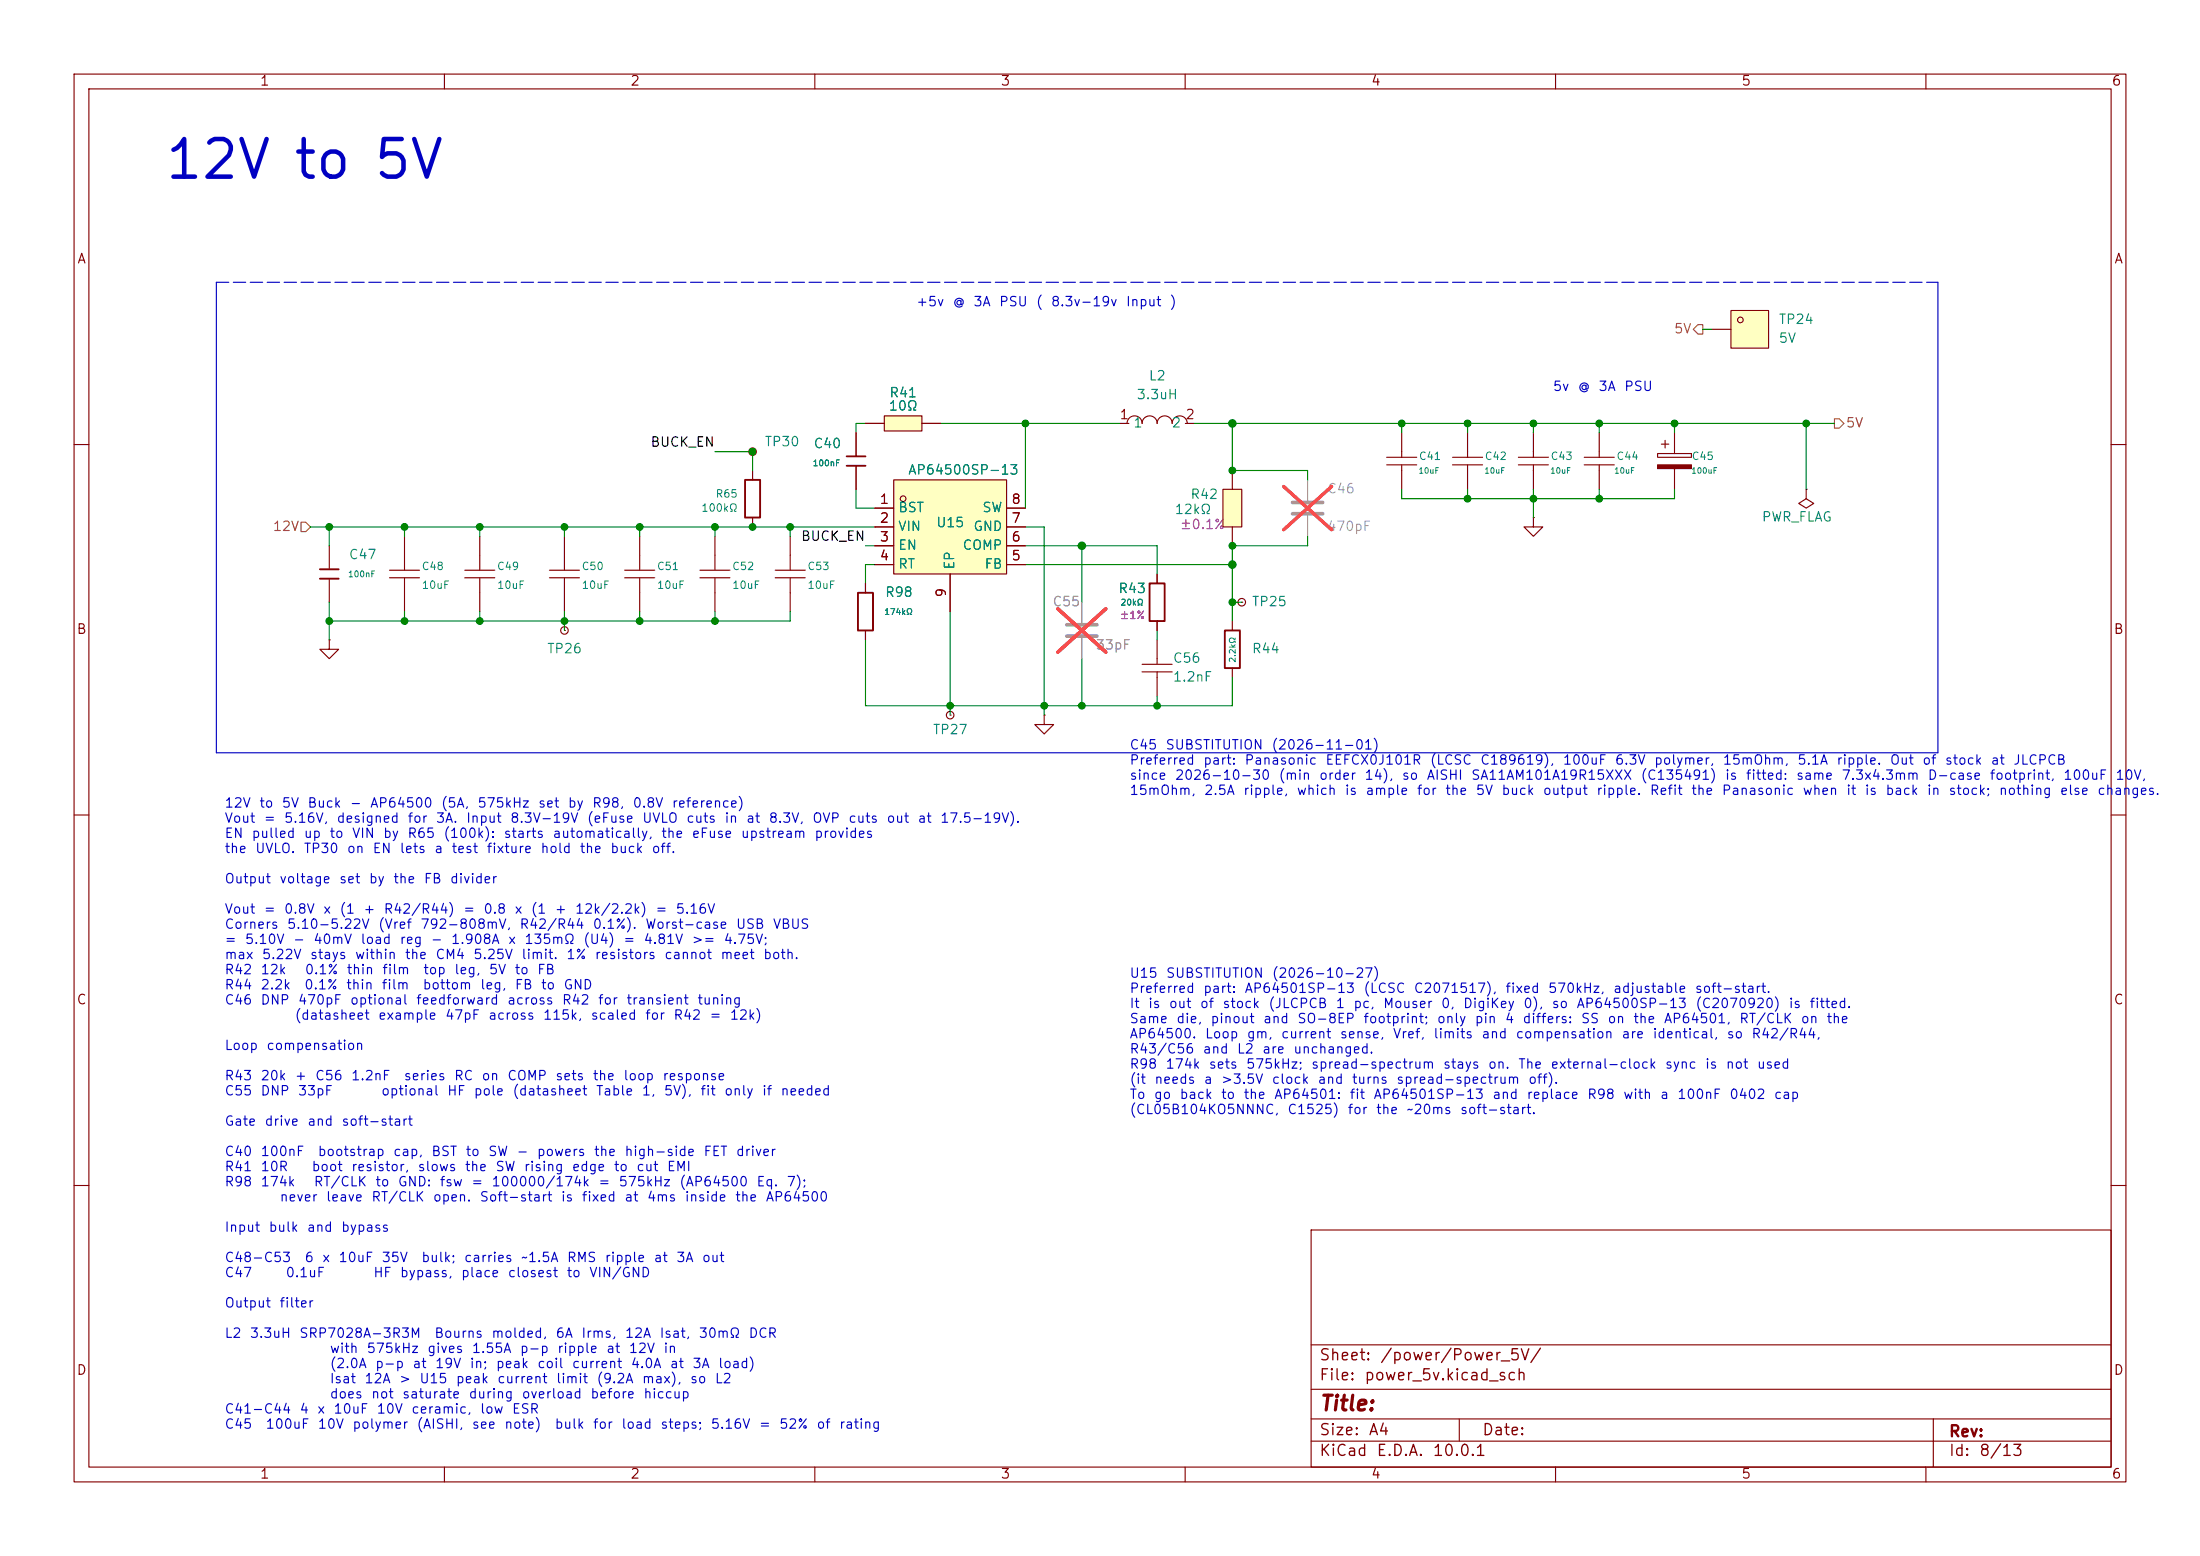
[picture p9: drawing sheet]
<svg xmlns="http://www.w3.org/2000/svg" width="297mm" height="210mm" viewBox="0 0 297 210" stroke-linecap="round" stroke-linejoin="round" font-family="sans-serif">
<g fill="none" stroke="#840000" stroke-width=".15">
<path d="M10 10h277v190h-277zM12 12h273v186h-273zM60 10v2M110 10v2M160 10v2M210 10v2M260 10v2M10 60h2M285 60h2M10 110h2M285 110h2M10 160h2"/>
<path d="M177 166h108v32h-108zM285 160h2M60 198v2M110 198v2M160 198v2M177 194.5h108M177 191.5h108M177 187.5h108M177 181.5h108M197 191.5v3M210 198v2M260 198v2"/>
<path d="M261 191.5v6.5"/>
</g>
<path d="M119.4 56.1h5.1v2.1h-5.1z" fill="#ffffc2"/>
<g fill="none" stroke="#840000" stroke-width=".15">
<path d="M116.8 57.2h2.6M119.4 56.1h5.1v2.1h-5.1zM124.5 57.2h2.5M189.2 58.4v3.3M198.1 58.4v3.3M52.6 78h4M52.6 77h4M54.6 72.4v4.6M54.6 78v4.6M74.2 78h4M74.2 77h4M76.2 72.4v4.6"/>
<path d="M76.2 78v4.6M156.2 77.5v1.2M187.2 62.7h4.1M187.2 61.7h4.1M189.2 62.7v3.3M196.1 62.7h4M196.1 61.7h4M198.1 62.7v3.3M207 69.9v1.2h1.3l-1.3 1.3-1.3-1.3h1.3M207 69.9h.1M141 96.5v1.3h1.2l-1.2 1.3-1.3-1.3h1.3M141 96.5h.1"/>
<path d="M154.2 90.7h4M154.2 89.7h4M156.2 83.8v1.3M156.2 86.4v3.3M156.2 90.7v3.3M166.4 83.8v1.3M166.4 90.2v1.2M167.6 81.3h.1"/>
<circle cx="167.6" cy="81.3" r=".51"/>
</g>
<path d="M174.5 67.8h4.1M174.5 69.3h4.1M144 84.3h4.1M144 85.9h4.1" fill="none" stroke="#a1a1a1" stroke-width=".51"/>
<path d="M176.5 64.8v2.8M176.5 69.6v2.8M146 81.3v2.8M146 86.1v2.8" fill="none" stroke="#a1a1a1" stroke-width=".15"/>
<path d="M173.3 65.7l6.5 5.8M179.8 65.7l-6.5 5.8M142.8 82.2l6.5 5.8M149.3 82.2l-6.5 5.8" fill="none" stroke="#ff2626" stroke-width=".46"/>
<path d="M155.2 78.7h2v5.1h-2zM165.4 85.1h2v5.1h-2z" fill="none" stroke="#840000" stroke-width=".25"/>
<path d="M165.1 66h2.5v5.1h-2.5z" fill="#ffffc2"/>
<g fill="none" stroke="#840000" stroke-width=".15">
<path d="M165.1 66h2.5v5.1h-2.5zM166.4 63.5v2.5M166.4 71.1v2.6M44.4 86.4v1.2h1.3l-1.3 1.3-1.2-1.3h1.2M44.4 86.4h.1M76.2 85.1h.1M128.3 96.5h.1"/>
<circle cx="76.2" cy="85.1" r=".51"/>
<circle cx="128.3" cy="96.5" r=".51"/>
</g>
<path d="M233.7 41.9h5.1v5.1h-5.1z" fill="#ffffc2"/>
<g fill="none" stroke="#840000" stroke-width=".15">
<path d="M115.6 58.4v3.2M151.1 57.2h1.3M152.2 57.1a1.02 1.02 0 0 1 1-1 1.02 1.02 0 0 1 1 1.1M154.2 57.1a1.02 1.02 0 0 1 1-1 1.02 1.02 0 0 1 1 1.1M156.2 57.1a1.02 1.02 0 0 1 1-1 1.02 1.02 0 0 1 1 1.1M158.2 57.1a1.02 1.02 0 0 1 1.1-1 1.02 1.02 0 0 1 1 1.1M160 57.2h1.3M231.1 44.5h2.6M233.7 41.9h5.1v5.1h-5.1zM115.6 62.9v3.1M116.8 78.7v1.3M243.8 66v1.3l1.1 .6-1.1 .7-1-.7 1-.6"/>
<path d="M243.8 66h.1M116.8 85.1v1.3"/>
<circle cx="235" cy="43.2" r=".38"/>
</g>
<path d="M114.3 61.6h2.5M114.3 62.9h2.5M115.8 80h2.1v5.1h-2.1z" fill="none" stroke="#840000" stroke-width=".25"/>
<path d="M120.6 64.8h15.3v12.7h-15.3z" fill="#ffffc2"/>
<g fill="none" stroke="#840000" stroke-width=".15">
<path d="M115.6 58.4v3.2M116.8 57.2h2.6M124.5 57.2h2.5M207 58.4v3.3M215.9 58.4v3.3M224.3 59.9h1M224.8 59.4v1.1M226.1 58.4v2.8M44.4 73.7v3.1M44.4 78.1v3.2M62.7 78h4.1M62.7 77h4.1"/>
<path d="M64.8 72.4v4.6M64.8 78v4.6M84.3 78h4.1M84.3 77h4.1M86.4 72.4v4.6M86.4 78v4.6M94.5 78h4M94.5 77h4M96.5 72.4v4.6M96.5 78v4.6M101.6 61h.1M101.6 63.5v1.3"/>
<path d="M101.6 69.9v1.2M104.7 78h4M104.7 77h4M106.7 72.4v4.6M106.7 78v4.6M115.6 62.9v3.1M116.8 78.7v1.3M118.1 68.6h2.5M118.1 71.1h2.5M118.1 73.7h2.5M118.1 76.2h2.5M120.6 64.8h15.3v12.7h-15.3z"/>
<path d="M128.3 77.5v5.1M135.9 68.6h2.5M135.9 71.1h2.5M135.9 73.7h2.5M135.9 76.2h2.5M156.2 77.5v1.2M205 62.7h4M205 61.7h4M207 62.7v3.3M213.9 62.7h4M213.9 61.7h4M215.9 62.7v3.3"/>
<path d="M223.8 61.2h4.5v.5h-4.5zM226.1 63.2v2.8M116.8 85.1v1.3M156.2 83.8v1.3"/>
<circle cx="101.6" cy="61" r=".51"/>
<circle cx="121.9" cy="67.3" r=".38"/>
</g>
<path d="M43.2 76.8h2.5M43.2 78.1h2.5M100.6 64.8h2v5.1h-2z" fill="none" stroke="#840000" stroke-width=".25"/>
<path d="M223.8 62.7h4.5v.5h-4.5z" fill="#840000" stroke="#840000" stroke-width=".15"/>
<path d="M229.2 43.8h.7v1.3h-.7l-.6-.6zM247.6 56.5h.7l.6 .7-.6 .6h-.7zM40.6 70.5h.7l.6 .6-.6 .7h-.7z" fill="none" stroke="#848400" stroke-width=".15"/>
<path d="M29.2 38.1v63.5h232.4v-63.5" fill="none" stroke="#0000c2" stroke-width=".15"/>
<path d="M29.2 38.1h232.4" fill="none" stroke="#0000c2" stroke-width=".15" stroke-dasharray="1.7 .6"/>
<g fill="none" stroke="#008400" stroke-width=".15">
<path d="M116.8 57.2h-1.2v1.2M127 57.2h24.1M138.4 57.2v11.4M161.3 57.2h86.3M166.4 57.2v6.3h10.1v1.3M189.2 57.2v1.2M198.1 57.2v1.2M207 57.2v1.2M215.9 57.2v1.2M226.1 57.2v1.2M229.9 44.5h1.2M243.8 57.2v8.8"/>
<path d="M41.9 71.1h76.2M44.4 71.1v2.6M54.6 71.1v1.3M64.8 71.1v1.3M76.2 71.1v1.3M86.4 71.1v1.3M96.5 71.1v1.3M96.5 61h5.1v2.5M106.7 71.1v1.3M115.6 66v2.6h2.5M116.8 73.7h1.3M118.1 76.2h-1.3v2.5"/>
<path d="M138.4 73.7h17.8v3.8M138.4 71.1h2.6v25.4M138.4 76.2h28M146 73.7v7.6M176.5 72.4v1.3h-10.1v10.1M189.2 66v1.3h36.9v-1.3M198.1 66v1.3M207 66v3.9M215.9 66v1.3M44.4 81.3v5.1M54.6 82.6v1.2M64.8 82.6v1.2"/>
<path d="M76.2 82.6v2.5M86.4 82.6v1.2M96.5 82.6v1.2M106.7 82.6v1.2h-62.3M116.8 86.4v8.9h49.6v-3.9M128.3 82.6v13.9M146 88.9v6.4M156.2 85.1v1.3M156.2 94v1.3M166.4 81.3h1.2"/>
</g>
<path d="M146 81.3v2.8M146 86.1v2.8" fill="none" stroke="#a1a1a1" stroke-width=".15"/>
<path d="M142.8 82.2l6.5 5.8M149.3 82.2l-6.5 5.8" fill="none" stroke="#ff2626" stroke-width=".46"/>
<g fill="#008400" stroke="#008400" stroke-width=".14">
<circle cx="128.3" cy="95.3" r=".46"/>
<circle cx="76.2" cy="83.8" r=".46"/>
<circle cx="86.4" cy="83.8" r=".46"/>
<circle cx="76.2" cy="71.1" r=".46"/>
<circle cx="64.8" cy="71.1" r=".46"/>
<circle cx="64.8" cy="83.8" r=".46"/>
<circle cx="54.6" cy="83.8" r=".46"/>
<circle cx="96.5" cy="83.8" r=".46"/>
<circle cx="44.4" cy="83.8" r=".46"/>
<circle cx="141" cy="95.3" r=".46"/>
<circle cx="156.2" cy="95.3" r=".46"/>
<circle cx="146" cy="95.3" r=".46"/>
<circle cx="166.4" cy="76.2" r=".51"/>
<circle cx="166.4" cy="81.3" r=".46"/>
<circle cx="146.1" cy="73.7" r=".51"/>
<circle cx="54.6" cy="71.1" r=".46"/>
<circle cx="44.4" cy="71.1" r=".46"/>
<circle cx="101.6" cy="71.1" r=".46"/>
<circle cx="106.7" cy="71.1" r=".46"/>
<circle cx="101.6" cy="61" r=".46"/>
<circle cx="96.5" cy="71.1" r=".46"/>
<circle cx="86.4" cy="71.1" r=".46"/>
<circle cx="138.4" cy="57.2" r=".46"/>
<circle cx="243.8" cy="57.2" r=".46"/>
<circle cx="226.1" cy="57.2" r=".46"/>
<circle cx="215.9" cy="57.2" r=".46"/>
<circle cx="207" cy="57.2" r=".46"/>
<circle cx="215.9" cy="67.3" r=".46"/>
<circle cx="189.2" cy="57.2" r=".46"/>
<circle cx="198.1" cy="57.2" r=".46"/>
<circle cx="166.4" cy="73.7" r=".46"/>
<circle cx="207" cy="67.3" r=".46"/>
<circle cx="198.1" cy="67.3" r=".46"/>
<circle cx="166.4" cy="57.2" r=".51"/>
<circle cx="166.4" cy="63.5" r=".46"/>
</g>
<text font-size="5.1" fill="#0000c2" x="21.9" y="25.4">12V to 5V</text>
<text font-size="2" fill="#840000" x="178" y="190.9">Title:</text>
<g font-size="1.5" fill="#840000">
<text x="178" y="184">Sheet:</text>
<text x="186.2" y="184">/power/Power_5V/</text>
<text x="178" y="186.7">File:</text>
<text x="184.1" y="186.7">power_5v.kicad_sch</text>
<text x="178" y="196.9">KiCad</text>
<text x="178" y="194.1">Size:</text>
<text x="184.7" y="194.1">A4</text>
<text x="185.7" y="196.9">E.D.A.</text>
<text x="193.3" y="196.9">10.0.1</text>
<text x="200" y="194.1">Date:</text>
<text x="263" y="194.3">Rev:</text>
<text x="263" y="196.9">Id:</text>
<text x="267.1" y="196.9">8/13</text>
</g>
<g font-size="1.3" fill="#840000">
<text x="35" y="11.9">1</text>
<text x="85" y="11.9">2</text>
<text x="135" y="11.9">3</text>
<text x="185" y="11.9">4</text>
<text x="235" y="11.9">5</text>
<text x="285" y="11.9">6</text>
<text x="10.3" y="35.9">A</text>
<text x="285.3" y="35.9">A</text>
<text x="151.1" y="56.9">1</text>
<text x="159.9" y="56.9">2</text>
<text x="118.7" y="68.3">1</text>
<text x="118.7" y="70.9">2</text>
<text x="136.5" y="70.9">7</text>
<text x="136.5" y="68.3">8</text>
<text x="118.7" y="73.4">3</text>
<text x="118.7" y="75.9">4</text>
<text x="136.5" y="75.9">5</text>
<text x="136.5" y="73.4">6</text>
<text x="128" y="80.7" transform="rotate(-90 128 80.7)">9</text>
<text x="10.3" y="85.9">B</text>
<text x="285.3" y="85.9">B</text>
<text x="10.3" y="135.9">C</text>
<text x="285.3" y="135.9">C</text>
<text x="10.3" y="185.9">D</text>
<text x="285.3" y="185.9">D</text>
<text x="35" y="199.9">1</text>
<text x="85" y="199.9">2</text>
<text x="135" y="199.9">3</text>
<text x="185" y="199.9">4</text>
<text x="235" y="199.9">5</text>
<text x="285" y="199.9">6</text>
</g>
<g font-size="1.3" fill="#0000c2">
<text x="123.6" y="41.7">+5v</text>
<text x="128.5" y="41.7">@</text>
<text x="131.3" y="41.7">3A</text>
<text x="134.8" y="41.7">PSU</text>
<text x="139.8" y="41.7">(</text>
<text x="141.8" y="41.7">8.3v-19v</text>
<text x="151.9" y="41.7">Input</text>
<text x="157.9" y="41.7">)</text>
<text x="209.5" y="53.1">5v</text>
<text x="212.9" y="53.1">@</text>
<text x="215.7" y="53.1">3A</text>
<text x="219.2" y="53.1">PSU</text>
<text x="152.4" y="101.5">C45</text>
<text x="157.3" y="101.5">SUBSTITUTION</text>
<text x="171.6" y="101.5">(2026-11-01)</text>
<text x="152.4" y="103.5">Preferred</text>
<text x="152.4" y="105.6">since</text>
<text x="152.4" y="107.6">15mOhm,</text>
<text x="158.5" y="105.6">2026-10-30</text>
<text x="162.3" y="103.5">part:</text>
<text x="162.5" y="107.6">2.5A</text>
<text x="167.7" y="107.6">ripple,</text>
<text x="167.9" y="103.5">Panasonic</text>
<text x="172.5" y="105.6">(min</text>
<text x="175" y="107.6">which</text>
<text x="178" y="105.6">order</text>
<text x="178.8" y="103.5">EEFCX0J101R</text>
<text x="181.5" y="107.6">is</text>
<text x="184.1" y="105.6">14),</text>
<text x="184.3" y="107.6">ample</text>
<text x="189.2" y="105.6">so</text>
<text x="191.2" y="107.6">for</text>
<text x="192.5" y="105.6">AISHI</text>
<text x="192.9" y="103.5">(LCSC</text>
<text x="195" y="107.6">the</text>
<text x="198.5" y="105.6">SA11AM101A19R15XXX</text>
<text x="199.1" y="107.6">5V</text>
<text x="199.7" y="103.5">C189619),</text>
<text x="202.6" y="107.6">buck</text>
<text x="208.2" y="107.6">output</text>
<text x="210.9" y="103.5">100uF</text>
<text x="215.4" y="107.6">ripple.</text>
<text x="217.9" y="103.5">6.3V</text>
<text x="221.4" y="105.6">(C135491)</text>
<text x="222.6" y="107.6">Refit</text>
<text x="223.2" y="103.5">polymer,</text>
<text x="228.2" y="107.6">the</text>
<text x="232.4" y="107.6">Panasonic</text>
<text x="232.5" y="103.5">15mOhm,</text>
<text x="232.8" y="105.6">is</text>
<text x="235.6" y="105.6">fitted:</text>
<text x="242.4" y="105.6">same</text>
<text x="242.5" y="103.5">5.1A</text>
<text x="243.3" y="107.6">when</text>
<text x="247.8" y="103.5">ripple.</text>
<text x="248.5" y="105.6">7.3x4.3mm</text>
<text x="249.1" y="107.6">it</text>
<text x="251.6" y="107.6">is</text>
<text x="254.5" y="107.6">back</text>
<text x="255" y="103.5">Out</text>
<text x="259.4" y="103.5">of</text>
<text x="260" y="107.6">in</text>
<text x="260.1" y="105.6">D-case</text>
<text x="262.5" y="103.5">stock</text>
<text x="263" y="107.6">stock;</text>
<text x="268.5" y="105.6">footprint,</text>
<text x="268.7" y="103.5">at</text>
<text x="269.8" y="107.6">nothing</text>
<text x="271.7" y="103.5">JLCPCB</text>
<text x="278" y="107.6">else</text>
<text x="278.5" y="105.6">100uF</text>
<text x="283" y="107.6">changes.</text>
<text x="285.5" y="105.6">10V,</text>
<text x="30.2" y="109.3">12V</text>
<text x="30.2" y="111.4">Vout</text>
<text x="30.2" y="113.4">EN</text>
<text x="33.9" y="113.4">pulled</text>
<text x="34.9" y="109.3">to</text>
<text x="35.5" y="111.4">=</text>
<text x="37.9" y="109.3">5V</text>
<text x="38.3" y="111.4">5.16V,</text>
<text x="40.9" y="113.4">up</text>
<text x="41.4" y="109.3">Buck</text>
<text x="44.4" y="113.4">to</text>
<text x="45.3" y="111.4">designed</text>
<text x="47.1" y="109.3">-</text>
<text x="47.4" y="113.4">VIN</text>
<text x="49.9" y="109.3">AP64500</text>
<text x="51.6" y="113.4">by</text>
<text x="54.9" y="113.4">R65</text>
<text x="54.9" y="111.4">for</text>
<text x="58.8" y="111.4">3A.</text>
<text x="59.4" y="109.3">(5A,</text>
<text x="59.8" y="113.4">(100k):</text>
<text x="62.8" y="111.4">Input</text>
<text x="64.4" y="109.3">575kHz</text>
<text x="67.9" y="113.4">starts</text>
<text x="68.8" y="111.4">8.3V-19V</text>
<text x="72.6" y="109.3">set</text>
<text x="74.5" y="113.4">automatically,</text>
<text x="76.6" y="109.3">by</text>
<text x="79.1" y="111.4">(eFuse</text>
<text x="79.9" y="109.3">R98,</text>
<text x="85.3" y="109.3">0.8V</text>
<text x="86.6" y="111.4">UVLO</text>
<text x="89.2" y="113.4">the</text>
<text x="90.6" y="109.3">reference)</text>
<text x="92.6" y="111.4">cuts</text>
<text x="93.3" y="113.4">eFuse</text>
<text x="97.7" y="111.4">in</text>
<text x="99.9" y="113.4">upstream</text>
<text x="100.6" y="111.4">at</text>
<text x="103.7" y="111.4">8.3V,</text>
<text x="109.6" y="111.4">OVP</text>
<text x="109.9" y="113.4">provides</text>
<text x="114.4" y="111.4">cuts</text>
<text x="119.6" y="111.4">out</text>
<text x="123.8" y="111.4">at</text>
<text x="126.8" y="111.4">17.5-19V).</text>
<text x="30.2" y="115.5">the</text>
<text x="30.2" y="119.5">Output</text>
<text x="34.4" y="115.5">UVLO.</text>
<text x="37.6" y="119.5">voltage</text>
<text x="40.9" y="115.5">TP30</text>
<text x="45.7" y="119.5">set</text>
<text x="46.7" y="115.5">on</text>
<text x="49.7" y="119.5">by</text>
<text x="50.2" y="115.5">EN</text>
<text x="53" y="119.5">the</text>
<text x="53.9" y="115.5">lets</text>
<text x="57.1" y="119.5">FB</text>
<text x="58.5" y="115.5">a</text>
<text x="60.7" y="119.5">divider</text>
<text x="60.9" y="115.5">test</text>
<text x="65.6" y="115.5">fixture</text>
<text x="72.9" y="115.5">hold</text>
<text x="78.2" y="115.5">the</text>
<text x="82.3" y="115.5">buck</text>
<text x="87.9" y="115.5">off.</text>
<text x="30.2" y="123.6">Vout</text>
<text x="30.2" y="125.7">Corners</text>
<text x="35.5" y="123.6">=</text>
<text x="38.3" y="123.6">0.8V</text>
<text x="38.7" y="125.7">5.10-5.22V</text>
<text x="43.5" y="123.6">x</text>
<text x="45.7" y="123.6">(1</text>
<text x="49" y="123.6">+</text>
<text x="51" y="125.7">(Vref</text>
<text x="51.7" y="123.6">R42/R44)</text>
<text x="56.7" y="125.7">792-808mV,</text>
<text x="62.4" y="123.6">=</text>
<text x="65.2" y="123.6">0.8</text>
<text x="69.4" y="123.6">x</text>
<text x="70" y="125.7">R42/R44</text>
<text x="71.6" y="123.6">(1</text>
<text x="74.8" y="123.6">+</text>
<text x="77.5" y="123.6">12k/2.2k)</text>
<text x="79.9" y="125.7">0.1%).</text>
<text x="87" y="125.7">Worst-case</text>
<text x="88.4" y="123.6">=</text>
<text x="91.1" y="123.6">5.16V</text>
<text x="99.3" y="125.7">USB</text>
<text x="104.2" y="125.7">VBUS</text>
<text x="30.2" y="127.7">=</text>
<text x="30.2" y="129.8">max</text>
<text x="30.2" y="131.8">R42</text>
<text x="33" y="127.7">5.10V</text>
<text x="35.1" y="131.8">12k</text>
<text x="35.3" y="129.8">5.22V</text>
<text x="39.5" y="127.7">-</text>
<text x="41.1" y="131.8">0.1%</text>
<text x="41.8" y="129.8">stays</text>
<text x="42.2" y="127.7">40mV</text>
<text x="46.7" y="131.8">thin</text>
<text x="47.8" y="129.8">within</text>
<text x="48.6" y="127.7">load</text>
<text x="51.5" y="131.8">film</text>
<text x="53.9" y="127.7">reg</text>
<text x="54.6" y="129.8">the</text>
<text x="57" y="131.8">top</text>
<text x="58.1" y="127.7">-</text>
<text x="58.7" y="129.8">CM4</text>
<text x="60.8" y="127.7">1.908A</text>
<text x="61.2" y="131.8">leg,</text>
<text x="63.8" y="129.8">5.25V</text>
<text x="65.9" y="131.8">5V</text>
<text x="68.5" y="127.7">x</text>
<text x="69.4" y="131.8">to</text>
<text x="70.3" y="129.8">limit.</text>
<text x="70.7" y="127.7">135mΩ</text>
<text x="72.4" y="131.8">FB</text>
<text x="76.4" y="129.8">1%</text>
<text x="78.6" y="127.7">(U4)</text>
<text x="80.2" y="129.8">resistors</text>
<text x="84" y="127.7">=</text>
<text x="86.8" y="127.7">4.81V</text>
<text x="89.6" y="129.8">cannot</text>
<text x="93.3" y="127.7">&gt;=</text>
<text x="97.2" y="129.8">meet</text>
<text x="97.6" y="127.7">4.75V;</text>
<text x="102.9" y="129.8">both.</text>
<text x="30.2" y="133.9">R44</text>
<text x="30.2" y="135.9">C46</text>
<text x="35.1" y="133.9">2.2k</text>
<text x="35.1" y="135.9">DNP</text>
<text x="39.7" y="137.9">(datasheet</text>
<text x="40.1" y="135.9">470pF</text>
<text x="41" y="133.9">0.1%</text>
<text x="46.6" y="133.9">thin</text>
<text x="47.2" y="135.9">optional</text>
<text x="51" y="137.9">example</text>
<text x="51.4" y="133.9">film</text>
<text x="56.1" y="135.9">feedforward</text>
<text x="57" y="133.9">bottom</text>
<text x="60" y="137.9">47pF</text>
<text x="64.7" y="133.9">leg,</text>
<text x="65.8" y="137.9">across</text>
<text x="68.4" y="135.9">across</text>
<text x="69.4" y="133.9">FB</text>
<text x="72.9" y="133.9">to</text>
<text x="73.2" y="137.9">115k,</text>
<text x="75.8" y="135.9">R42</text>
<text x="76" y="133.9">GND</text>
<text x="79.7" y="137.9">scaled</text>
<text x="80.6" y="135.9">for</text>
<text x="84.5" y="135.9">transient</text>
<text x="87" y="137.9">for</text>
<text x="90.8" y="137.9">R42</text>
<text x="94" y="135.9">tuning</text>
<text x="95.7" y="137.9">=</text>
<text x="98.4" y="137.9">12k)</text>
<text x="152.4" y="132.3">U15</text>
<text x="152.4" y="134.3">Preferred</text>
<text x="152.4" y="136.4">It</text>
<text x="154.9" y="136.4">is</text>
<text x="157.3" y="132.3">SUBSTITUTION</text>
<text x="157.7" y="136.4">out</text>
<text x="161.9" y="136.4">of</text>
<text x="162.3" y="134.3">part:</text>
<text x="164.9" y="136.4">stock</text>
<text x="167.9" y="134.3">AP64501SP-13</text>
<text x="171.1" y="136.4">(JLCPCB</text>
<text x="171.6" y="132.3">(2026-10-27)</text>
<text x="180.2" y="136.4">1</text>
<text x="182.6" y="136.4">pc,</text>
<text x="184" y="134.3">(LCSC</text>
<text x="186.6" y="136.4">Mouser</text>
<text x="190.8" y="134.3">C2071517),</text>
<text x="194.4" y="136.4">0,</text>
<text x="197.4" y="136.4">DigiKey</text>
<text x="203.1" y="134.3">fixed</text>
<text x="205.6" y="136.4">0),</text>
<text x="208.9" y="134.3">570kHz,</text>
<text x="209.4" y="136.4">so</text>
<text x="212.7" y="136.4">AP64500SP-13</text>
<text x="217.7" y="134.3">adjustable</text>
<text x="228.7" y="134.3">soft-start.</text>
<text x="228.8" y="136.4">(C2070920)</text>
<text x="241.4" y="136.4">is</text>
<text x="244.2" y="136.4">fitted.</text>
<text x="30.2" y="142">Loop</text>
<text x="35.9" y="142">compensation</text>
<text x="152.4" y="138.4">Same</text>
<text x="152.4" y="140.5">AP64500.</text>
<text x="152.4" y="142.5">R43/C56</text>
<text x="158.7" y="138.4">die,</text>
<text x="162.3" y="142.5">and</text>
<text x="162.6" y="140.5">Loop</text>
<text x="163.3" y="138.4">pinout</text>
<text x="166.9" y="142.5">L2</text>
<text x="168.2" y="140.5">gm,</text>
<text x="170.3" y="142.5">are</text>
<text x="170.4" y="138.4">and</text>
<text x="172.8" y="140.5">current</text>
<text x="174.5" y="142.5">unchanged.</text>
<text x="175" y="138.4">SO-8EP</text>
<text x="180.8" y="140.5">sense,</text>
<text x="184" y="138.4">footprint;</text>
<text x="187.9" y="140.5">Vref,</text>
<text x="193.4" y="140.5">limits</text>
<text x="193.9" y="138.4">only</text>
<text x="199" y="138.4">pin</text>
<text x="199.9" y="140.5">and</text>
<text x="203.1" y="138.4">4</text>
<text x="204.5" y="140.5">compensation</text>
<text x="205.5" y="138.4">differs:</text>
<text x="213.3" y="138.4">SS</text>
<text x="216.9" y="138.4">on</text>
<text x="218.8" y="140.5">are</text>
<text x="220.4" y="138.4">the</text>
<text x="223" y="140.5">identical,</text>
<text x="224.5" y="138.4">AP64501,</text>
<text x="233" y="140.5">so</text>
<text x="234.7" y="138.4">RT/CLK</text>
<text x="236.4" y="140.5">R42/R44,</text>
<text x="243" y="138.4">on</text>
<text x="246.5" y="138.4">the</text>
<text x="30.2" y="146.1">R43</text>
<text x="30.2" y="148.2">C55</text>
<text x="35.1" y="146.1">20k</text>
<text x="35.1" y="148.2">DNP</text>
<text x="39.7" y="146.1">+</text>
<text x="40.1" y="148.2">33pF</text>
<text x="42.4" y="146.1">C56</text>
<text x="47.3" y="146.1">1.2nF</text>
<text x="51.4" y="148.2">optional</text>
<text x="54.4" y="146.1">series</text>
<text x="60.3" y="148.2">HF</text>
<text x="61.2" y="146.1">RC</text>
<text x="63.9" y="148.2">pole</text>
<text x="64.9" y="146.1">on</text>
<text x="68.4" y="146.1">COMP</text>
<text x="69.1" y="148.2">(datasheet</text>
<text x="74.9" y="146.1">sets</text>
<text x="79.9" y="146.1">the</text>
<text x="80.4" y="148.2">Table</text>
<text x="84.1" y="146.1">loop</text>
<text x="86.5" y="148.2">1,</text>
<text x="89.3" y="146.1">response</text>
<text x="89.5" y="148.2">5V),</text>
<text x="94.5" y="148.2">fit</text>
<text x="97.7" y="148.2">only</text>
<text x="102.8" y="148.2">if</text>
<text x="105.3" y="148.2">needed</text>
<text x="152.4" y="144.6">R98</text>
<text x="152.4" y="146.6">(it</text>
<text x="152.4" y="148.6">To</text>
<text x="155.7" y="148.6">go</text>
<text x="155.7" y="146.6">needs</text>
<text x="157.3" y="144.6">174k</text>
<text x="159.2" y="148.6">back</text>
<text x="162.4" y="146.6">a</text>
<text x="163.1" y="144.6">sets</text>
<text x="164.7" y="148.6">to</text>
<text x="164.7" y="146.6">&gt;3.5V</text>
<text x="167.8" y="148.6">the</text>
<text x="168.1" y="144.6">575kHz;</text>
<text x="171.6" y="146.6">clock</text>
<text x="171.9" y="148.6">AP64501:</text>
<text x="176.9" y="144.6">spread-spectrum</text>
<text x="177.8" y="146.6">and</text>
<text x="182.1" y="148.6">fit</text>
<text x="182.4" y="146.6">turns</text>
<text x="185.3" y="148.6">AP64501SP-13</text>
<text x="188.4" y="146.6">spread-spectrum</text>
<text x="194.7" y="144.6">stays</text>
<text x="200.8" y="144.6">on.</text>
<text x="201.4" y="148.6">and</text>
<text x="204.9" y="144.6">The</text>
<text x="206" y="148.6">replace</text>
<text x="206.2" y="146.6">off).</text>
<text x="209.2" y="144.6">external-clock</text>
<text x="214.2" y="148.6">R98</text>
<text x="219" y="148.6">with</text>
<text x="224" y="148.6">a</text>
<text x="224.7" y="144.6">sync</text>
<text x="226.3" y="148.6">100nF</text>
<text x="230.1" y="144.6">is</text>
<text x="232.9" y="144.6">not</text>
<text x="233.4" y="148.6">0402</text>
<text x="237.1" y="144.6">used</text>
<text x="239.4" y="148.6">cap</text>
<text x="30.2" y="152.3">Gate</text>
<text x="35.6" y="152.3">drive</text>
<text x="41.4" y="152.3">and</text>
<text x="46" y="152.3">soft-start</text>
<text x="152.4" y="150.7">(CL05B104KO5NNNC,</text>
<text x="173.7" y="150.7">C1525)</text>
<text x="181.8" y="150.7">for</text>
<text x="185.7" y="150.7">the</text>
<text x="189.8" y="150.7">~20ms</text>
<text x="197" y="150.7">soft-start.</text>
<text x="30.2" y="156.3">C40</text>
<text x="30.2" y="158.4">R41</text>
<text x="30.2" y="160.4">R98</text>
<text x="35.1" y="156.3">100nF</text>
<text x="35.1" y="158.4">10R</text>
<text x="35.1" y="160.4">174k</text>
<text x="42" y="158.4">boot</text>
<text x="42.3" y="160.4">RT/CLK</text>
<text x="42.8" y="156.3">bootstrap</text>
<text x="47.3" y="158.4">resistor,</text>
<text x="50.6" y="160.4">to</text>
<text x="53" y="156.3">cap,</text>
<text x="53.6" y="160.4">GND:</text>
<text x="56.3" y="158.4">slows</text>
<text x="58.1" y="156.3">BST</text>
<text x="59.3" y="160.4">fsw</text>
<text x="62.7" y="158.4">the</text>
<text x="62.8" y="156.3">to</text>
<text x="63.5" y="160.4">=</text>
<text x="65.8" y="156.3">SW</text>
<text x="66.3" y="160.4">100000/174k</text>
<text x="66.8" y="158.4">SW</text>
<text x="69.6" y="156.3">-</text>
<text x="70.6" y="158.4">rising</text>
<text x="72.4" y="156.3">powers</text>
<text x="77.1" y="158.4">edge</text>
<text x="80.1" y="156.3">the</text>
<text x="80.7" y="160.4">=</text>
<text x="82.8" y="158.4">to</text>
<text x="83.4" y="160.4">575kHz</text>
<text x="84.2" y="156.3">high-side</text>
<text x="85.8" y="158.4">cut</text>
<text x="89.9" y="158.4">EMI</text>
<text x="91.6" y="160.4">(AP64500</text>
<text x="94.9" y="156.3">FET</text>
<text x="99.3" y="156.3">driver</text>
<text x="102" y="160.4">Eq.</text>
<text x="106.1" y="160.4">7);</text>
<text x="30.2" y="166.6">Input</text>
<text x="36.2" y="166.6">bulk</text>
<text x="37.7" y="162.5">never</text>
<text x="41.3" y="166.6">and</text>
<text x="43.9" y="162.5">leave</text>
<text x="46" y="166.6">bypass</text>
<text x="50" y="162.5">RT/CLK</text>
<text x="58.4" y="162.5">open.</text>
<text x="64.7" y="162.5">Soft-start</text>
<text x="75.6" y="162.5">is</text>
<text x="78.4" y="162.5">fixed</text>
<text x="84.2" y="162.5">at</text>
<text x="87.2" y="162.5">4ms</text>
<text x="92.3" y="162.5">inside</text>
<text x="99.1" y="162.5">the</text>
<text x="103.3" y="162.5">AP64500</text>
<text x="30.2" y="170.7">C48-C53</text>
<text x="30.2" y="172.7">C47</text>
<text x="38.5" y="172.7">0.1uF</text>
<text x="41" y="170.7">6</text>
<text x="43.4" y="170.7">x</text>
<text x="45.6" y="170.7">10uF</text>
<text x="50.3" y="172.7">HF</text>
<text x="51.4" y="170.7">35V</text>
<text x="53.9" y="172.7">bypass,</text>
<text x="56.8" y="170.7">bulk;</text>
<text x="62.1" y="172.7">place</text>
<text x="62.6" y="170.7">carries</text>
<text x="68.5" y="172.7">closest</text>
<text x="70.3" y="170.7">~1.5A</text>
<text x="76.4" y="172.7">to</text>
<text x="76.4" y="170.7">RMS</text>
<text x="79.4" y="172.7">VIN/GND</text>
<text x="81.5" y="170.7">ripple</text>
<text x="88.2" y="170.7">at</text>
<text x="91.2" y="170.7">3A</text>
<text x="94.7" y="170.7">out</text>
<text x="30.2" y="176.8">Output</text>
<text x="37.6" y="176.8">filter</text>
<text x="30.2" y="180.9">L2</text>
<text x="33.6" y="180.9">3.3uH</text>
<text x="40.3" y="180.9">SRP7028A-3R3M</text>
<text x="44.4" y="182.9">with</text>
<text x="44.4" y="185">(2.0A</text>
<text x="49.4" y="182.9">575kHz</text>
<text x="50.6" y="185">p-p</text>
<text x="55.6" y="185">at</text>
<text x="57.6" y="182.9">gives</text>
<text x="58.5" y="180.9">Bourns</text>
<text x="58.6" y="185">19V</text>
<text x="63.3" y="185">in;</text>
<text x="63.6" y="182.9">1.55A</text>
<text x="66.2" y="180.9">molded,</text>
<text x="66.8" y="185">peak</text>
<text x="70.1" y="182.9">p-p</text>
<text x="72.4" y="185">coil</text>
<text x="74.9" y="180.9">6A</text>
<text x="75.1" y="182.9">ripple</text>
<text x="77.1" y="185">current</text>
<text x="78.4" y="180.9">Irms,</text>
<text x="81.7" y="182.9">at</text>
<text x="84.3" y="180.9">12A</text>
<text x="84.8" y="182.9">12V</text>
<text x="85.1" y="185">4.0A</text>
<text x="89" y="180.9">Isat,</text>
<text x="89.5" y="182.9">in</text>
<text x="90.3" y="185">at</text>
<text x="93.4" y="185">3A</text>
<text x="94.2" y="180.9">30mΩ</text>
<text x="96.9" y="185">load)</text>
<text x="101" y="180.9">DCR</text>
<text x="30.2" y="191.1">C41-C44</text>
<text x="40.3" y="191.1">4</text>
<text x="42.7" y="191.1">x</text>
<text x="44.4" y="187">Isat</text>
<text x="44.4" y="189.1">does</text>
<text x="44.9" y="191.1">10uF</text>
<text x="49.1" y="187">12A</text>
<text x="50" y="189.1">not</text>
<text x="50.8" y="191.1">10V</text>
<text x="53.8" y="187">&gt;</text>
<text x="54.2" y="189.1">saturate</text>
<text x="55.4" y="191.1">ceramic,</text>
<text x="56.5" y="187">U15</text>
<text x="61.4" y="187">peak</text>
<text x="63.2" y="189.1">during</text>
<text x="64.7" y="191.1">low</text>
<text x="67" y="187">current</text>
<text x="69" y="191.1">ESR</text>
<text x="70.3" y="189.1">overload</text>
<text x="75" y="187">limit</text>
<text x="79.6" y="189.1">before</text>
<text x="80.4" y="187">(9.2A</text>
<text x="86.6" y="187">max),</text>
<text x="86.8" y="189.1">hiccup</text>
<text x="93.1" y="187">so</text>
<text x="96.4" y="187">L2</text>
<text x="30.2" y="193.1">C45</text>
<text x="35.8" y="193.1">100uF</text>
<text x="42.8" y="193.1">10V</text>
<text x="47.5" y="193.1">polymer</text>
<text x="56.1" y="193.1">(AISHI,</text>
<text x="63.6" y="193.1">see</text>
<text x="68" y="193.1">note)</text>
<text x="74.8" y="193.1">bulk</text>
<text x="80" y="193.1">for</text>
<text x="83.8" y="193.1">load</text>
<text x="89.1" y="193.1">steps;</text>
<text x="95.9" y="193.1">5.16V</text>
<text x="102.4" y="193.1">=</text>
<text x="105.1" y="193.1">52%</text>
<text x="110.1" y="193.1">of</text>
<text x="113.2" y="193.1">rating</text>
</g>
<g font-size="1.3" fill="#848400">
<text x="225.9" y="45.3">5V</text>
<text x="249.1" y="58">5V</text>
<text x="36.7" y="72">12V</text>
</g>
<g font-size="1.3" fill="#008484">
<text x="240" y="46.6">5V</text>
<text x="240" y="44">TP24</text>
<text x="120" y="53.9">R41</text>
<text x="155" y="51.7">L2</text>
<text x="119.9" y="55.7">10Ω</text>
<text x="152.9" y="58">1</text>
<text x="153.4" y="54.2">3.3uH</text>
<text x="158.1" y="58">2</text>
<text x="103.1" y="60.6">TP30</text>
<text x="109.7" y="60.8">C40</text>
<text x="122.5" y="64.4">AP64500SP-13</text>
<text x="121.2" y="69.4">BST</text>
<text x="121.2" y="72">VIN</text>
<text x="126.3" y="71.5">U15</text>
<text x="131.3" y="72">GND</text>
<text x="132.5" y="69.4">SW</text>
<text x="158.5" y="69.7">12kΩ</text>
<text x="160.6" y="67.7">R42</text>
<text x="237.7" y="70.7">PWR_FLAG</text>
<text x="47" y="75.8">C47</text>
<text x="121.2" y="74.5">EN</text>
<text x="121.2" y="77.1">RT</text>
<text x="129.1" y="77" transform="rotate(-90 129.1 77)">EP</text>
<text x="129.9" y="74.5">COMP</text>
<text x="132.8" y="77.1">FB</text>
<text x="119.4" y="80.9">R98</text>
<text x="150.9" y="80.4">R43</text>
<text x="168.9" y="82.1">TP25</text>
<text x="73.8" y="88.5">TP26</text>
<text x="158.3" y="89.8">C56</text>
<text x="168.9" y="88.5">R44</text>
<text x="158.3" y="92.3">1.2nF</text>
<text x="125.8" y="99.4">TP27</text>
</g>
<g font-size="1.3">
<text x="87.7" y="60.6">BUCK_EN</text>
<text x="108" y="73.3">BUCK_EN</text>
</g>
<text font-size="1.3" fill="#840084" x="159.2" y="71.7">±0.1%</text>
<g font-size="1.3" fill="#a1a1a1">
<text x="179.1" y="72">470pF</text>
<text x="179.1" y="66.9">C46</text>
<text x="142" y="82.1">C55</text>
<text x="147.8" y="88">33pF</text>
</g>
<g font-size="1" fill="#008484">
<text x="191.5" y="62.3">C41</text>
<text x="200.4" y="62.3">C42</text>
<text x="209.3" y="62.3">C43</text>
<text x="218.1" y="62.3">C44</text>
<text x="228.3" y="62.3">C45</text>
<text x="94.6" y="69.3">100kΩ</text>
<text x="96.5" y="67.4">R65</text>
<text x="56.9" y="77.2">C48</text>
<text x="67" y="77.2">C49</text>
<text x="78.4" y="77.2">C50</text>
<text x="88.6" y="77.2">C51</text>
<text x="98.8" y="77.2">C52</text>
<text x="108.9" y="77.2">C53</text>
<text x="56.9" y="79.7">10uF</text>
<text x="67" y="79.7">10uF</text>
<text x="78.4" y="79.7">10uF</text>
<text x="88.6" y="79.7">10uF</text>
<text x="98.8" y="79.7">10uF</text>
<text x="108.9" y="79.7">10uF</text>
</g>
<text font-size="1" fill="#840084" x="151.1" y="83.8">±1%</text>
<g font-size=".8" fill="#008484">
<text x="109.6" y="63.1">100nF</text>
<text x="191.4" y="64.1">10uF</text>
<text x="200.3" y="64.1">10uF</text>
<text x="209.2" y="64.1">10uF</text>
<text x="217.8" y="64.1">10uF</text>
<text x="228.3" y="64.1">100uF</text>
<text x="46.9" y="78.1">100nF</text>
<text x="119.3" y="83.2">174kΩ</text>
<text x="151.2" y="81.9">20kΩ</text>
<text x="167" y="89.5" transform="rotate(-90 167 89.5)">2.2kΩ</text>
</g>
</svg>
